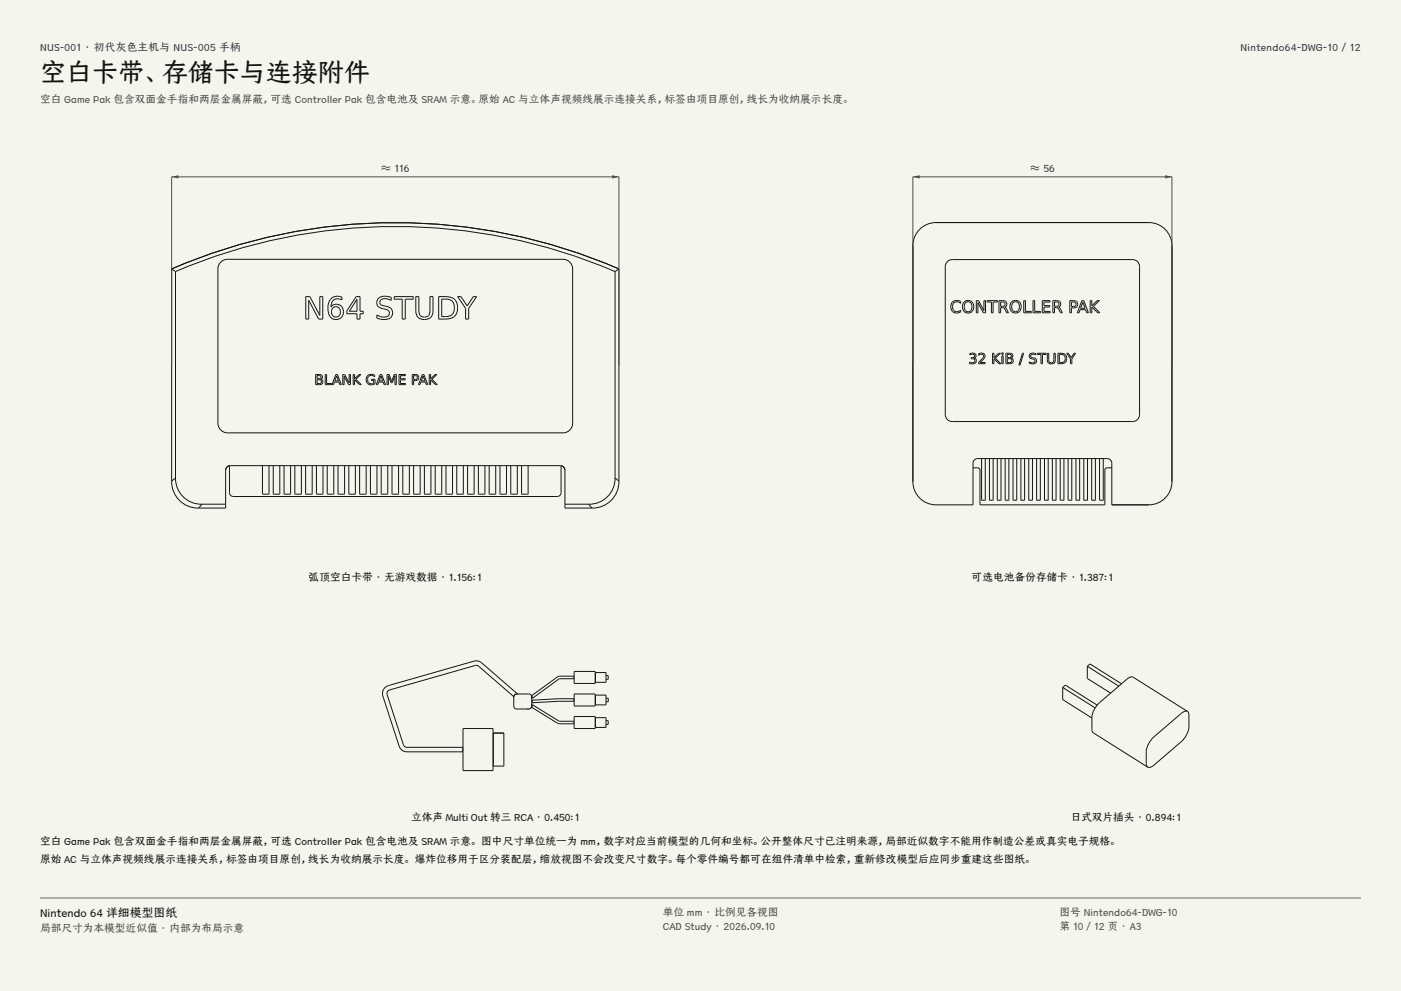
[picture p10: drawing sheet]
<svg xmlns="http://www.w3.org/2000/svg" width="420mm" height="297mm" viewBox="0 0 420 297" stroke-linecap="round" stroke-linejoin="round" font-family="sans-serif">
<g fill="#f5f4ed">
<path d="M0 0h420v297h-420z"/>
<path d="M12 12h396v275h-396z"/>
</g>
<g fill="none" stroke="#141413" stroke-width=".3">
<path d="M66 78.8a2.88 2.88 0 0 1 2.2-1.1h100.6a2.89 2.89 0 0 1 2.9 2.9v46.2a2.89 2.89 0 0 1-2.9 2.9h-100.6a2.89 2.89 0 0 1-2.9-2.9v-46.2zM51.5 80.6a169 169 0 0 1 134 0M51.5 80.6v63.6M51.5 80.6l1.1 .8M52.6 81.4a167.6 167.6 0 0 1 131.8 0M52.6 81.4v61.8M91.7 88.9h1.2l3 5.6v-5.6h.9v6.7h-1.3l-3-5.6v5.6h-.8zM99.4 89.4a3.2 3.2 0 0 1 3.1-.4v.9l-.2-.1a2.08 2.08 0 0 0-2.3 .1 2.08 2.08 0 0 0-.8 2.1 2.18 2.18 0 0 1 3-.4 2.18 2.18 0 0 1 .5 3 2.38 2.38 0 0 1-2.9 1 2.38 2.38 0 0 1-1.5-2.7l.3-2.3zM99.7 92.3a1.49 1.49 0 0 1 2.4 .9 1.49 1.49 0 0 1-1.7 1.8 1.67 1.67 0 0 1-.7-2.7zM106.8 88.9h1.1v4.4h1v.7h-1v1.6h-.9v-1.6h-3v-.8zM107 89.7v3.6h-2.3zM113.6 89.3a4.3 4.3 0 0 1 3.7-.2v.9l-.8-.3a2.08 2.08 0 0 0-2.6 .6 1.1 1.1 0 0 0 1.3 1.4 2.18 2.18 0 0 1 2.3 2.9 3.5 3.5 0 0 1-4 .9l-.5-.2v-.9l1.1 .5a1.8 1.8 0 0 0 2.6-1.1 1.58 1.58 0 0 0-1.8-1.3 1.84 1.84 0 0 1-1.8-1.1 1.84 1.84 0 0 1 .5-2.1z"/>
<path d="M118.2 88.9h5.7v.8h-2.4v5.9h-.9v-5.9h-2.4zM124.7 88.9h.9v4.1a1.7 1.7 0 0 0 1.6 2 1.7 1.7 0 0 0 1.7-2v-4.1h.9v4.2a2.58 2.58 0 0 1-2.6 2.7 2.58 2.58 0 0 1-2.5-2.7zM131.5 88.9h1.9a3.4 3.4 0 0 1 3.7 2.5 3.4 3.4 0 0 1-2 4l-3.6 .2zM132.4 89.6h1.1a2.51 2.51 0 0 1 2.6 3.6 2.24 2.24 0 0 1-2.6 1.7h-1.1zM137.2 88.9h1l1.8 2.8 1.9-2.8h1l-2.4 3.5v3.2h-.9v-3.2zM184.4 81.4v61.8M185.5 80.6v63.6M185.5 80.6l-1.1 .8M94.6 112.2h1.1a.74 .74 0 0 1 .9 .5 .74 .74 0 0 1-.4 .9 .85 .85 0 0 1 .6 1.1 .85 .85 0 0 1-1.1 .6h-1.1zM95 113.8h.7a.57 .57 0 0 1 .7 .6 .57 .57 0 0 1-.7 .5h-.7zM95 112.6h.7a.47 .47 0 0 1 .6 .4 .47 .47 0 0 1-.6 .5h-.7zM97.5 112.2h.4v2.7h1.5v.4h-1.9z"/>
<path d="M100.7 112.2h.5l1.1 3.1h-.4l-.3-.8h-1.4l-.2 .8h-.5zM100.9 112.6l.6 1.6h-1.1zM102.8 112.2h.5l1.4 2.6v-2.6h.4v3.1h-.6l-1.3-2.6v2.6h-.4zM105.9 112.2h.4v1.3l1.4-1.3h.5l-1.5 1.5 1.6 1.6h-.6l-1.4-1.5v1.5h-.4zM110.2 112.6a1.89 1.89 0 0 1 2.1-.1v.4a1.24 1.24 0 0 0-1.6-.1 1.24 1.24 0 0 0-.3 1.6 1.24 1.24 0 0 0 1.6 .4v-.8h-.7v-.3h1.1v1.3a1.65 1.65 0 0 1-2.3-.1 1.65 1.65 0 0 1 .1-2.3zM114 112.2h.4l1.2 3.1h-.4l-.3-.8h-1.4l-.3 .8h-.4zM114.2 112.6l.6 1.6h-1.2zM116 112.2h.6l.8 2.1 .8-2.1h.6v3.1h-.4v-2.7l-.8 2.1h-.4l-.8-2.1v2.7h-.4zM119.6 112.2h1.9v.4h-1.5v.9h1.5v.3h-1.5v1.1h1.6v.4h-2zM123.6 112.2h.9a.92 .92 0 0 1 1 .9 .92 .92 0 0 1-1 1h-.5v1.2h-.4zM124 112.6h.5a.57 .57 0 0 1 .6 .5 .57 .57 0 0 1-.6 .6h-.5zM126.6 112.2h.5l1.1 3.1h-.4l-.3-.8h-1.3l-.3 .8h-.4z"/>
<path d="M126.8 112.6l.6 1.6h-1.1zM128.7 112.2h.4v1.3l1.4-1.3h.5l-1.5 1.5 1.6 1.6h-.6l-1.4-1.5v1.5h-.4zM78.7 139.6l.1 8.5 1.8-.1v-8.4M81.9 139.6l.1 8.5 1.9-.1v-8.4M85.2 139.6l.1 8.5 1.8-.1v-8.4M88.4 139.6l.1 8.5 1.9-.1v-8.4M91.6 139.6l.1 8.5 1.9-.1v-8.4M94.9 139.6l.1 8.5 1.8-.1v-8.4M98.1 139.6l.1 8.5 1.9-.1v-8.4M101.3 139.6l.2 8.5 1.8-.1v-8.4M104.6 139.6l.1 8.5 1.8-.1v-8.4M107.8 139.6l.1 8.5 1.9-.1v-8.4"/>
<path d="M111 139.6l.2 8.5 1.8-.1v-8.4M114.3 139.6l.1 8.5 1.8-.1v-8.4M117.5 139.6l.1 8.5 1.9-.1v-8.4M120.8 139.6l.1 8.5 1.8-.1v-8.4M124 139.6l.1 8.5 1.9-.1v-8.4M127.2 139.6l.1 8.5 1.9-.1v-8.4M130.5 139.6l.1 8.5 1.8-.1v-8.4M133.7 139.6l.1 8.5 1.9-.1v-8.4M136.9 139.6l.2 8.5 1.8-.1v-8.4M140.2 139.6l.1 8.5 1.8-.1v-8.4M143.4 139.6l.1 8.5 1.9-.1v-8.4M146.6 139.6l.2 8.5 1.8-.1v-8.4"/>
<path d="M149.9 139.6l.1 8.5 1.8-.1v-8.4M153.1 139.6l.1 8.5 1.9-.1v-8.4M156.4 139.6l.1 8.5 1.8-.1v-8.4M51.5 144.2a7.9 7.9 0 0 0 8 8.1M52.6 143.2a7.7 7.7 0 0 0 8 7.9M52.6 143.2l-1.1 1M60.6 151.1h7M60.6 151.1l-1.1 1.2M67.6 140.9l.5-1 .7-.3v8l.5 1 .7 .2h97l.7-.2 .5-1v-8l.7 .3 .5 1M67.6 140.9a1.39 1.39 0 0 1 1.4-1.3h99a1.39 1.39 0 0 1 1.4 1.3M67.6 140.9v11.4h-8.1M169.4 140.9v11.4h8.1"/>
<path d="M169.4 151.1h7M176.4 151.1l1.1 1.2M184.4 143.2a7.7 7.7 0 0 1-8 7.9M184.4 143.2l1.1 1M185.5 144.2a7.9 7.9 0 0 1-8 8.1"/>
</g>
<path d="M51.5 109.5v-56.5h134v56.5" fill="none" stroke="#504e49" stroke-width=".3"/>
<g fill="#504e49">
<path d="M51.5 53l2-.5v1z"/>
<path d="M183.5 52.5l2 .5-2 .5z"/>
</g>
<g fill="none" stroke="#141413" stroke-width=".3">
<path d="M275.4 69.1a6.9 6.9 0 0 1 5.2-2.4h63.8a6.9 6.9 0 0 1 6.9 6.9v70.8a6.9 6.9 0 0 1-6.9 6.9h-11.1v-12.5a1.39 1.39 0 0 0-1.4-1.4h-38.8a1.39 1.39 0 0 0-1.4 1.4v12.5h-11.1a6.9 6.9 0 0 1-6.9-6.9v-70.8a6.9 6.9 0 0 1 1.7-4.5zM284 78.4l1.5-.6h54a2.08 2.08 0 0 1 2.1 2.1v44.4a2.08 2.08 0 0 1-2.1 2h-54a2.08 2.08 0 0 1-2.1-2v-44.4zM285.5 90.5a2.02 2.02 0 0 1 2.5-.1v.5a1.47 1.47 0 0 0-2.1-.1 1.47 1.47 0 0 0-.1 2 1.45 1.45 0 0 0 2.2 .2v.5a1.91 1.91 0 0 1-2.6-.3 1.91 1.91 0 0 1 .1-2.7zM289 90.5a1.78 1.78 0 0 1 2.4 .2 1.78 1.78 0 0 1 0 2.4 1.78 1.78 0 0 1-2.4 .2 2.29 2.29 0 0 1 0-2.8zM289.5 90.7a1.26 1.26 0 0 1 1.6 .1 1.26 1.26 0 0 1 .3 1.5 1.22 1.22 0 0 1-1.6 1.1 1.22 1.22 0 0 1-.7-1.8zM292.7 90.1h.7l1.6 3v-3h.4v3.6h-.6l-1.6-3v3h-.5zM295.9 90.1h3.1v.4h-1.3v3.2h-.5v-3.2h-1.3zM299.5 90.1h1.1a1.02 1.02 0 0 1 1.2 .7 1.02 1.02 0 0 1-.6 1.2l1.1 1.7h-.5l-.7-1.3-.6-.2h-.5v1.5h-.5zM300 90.5h.6a.65 .65 0 0 1 .7 .6 .65 .65 0 0 1-.7 .7h-.6zM303.2 90.5a1.84 1.84 0 0 1 2.9 1 1.84 1.84 0 0 1-2 2.3 1.99 1.99 0 0 1-.9-3.3zM303.8 90.7a1.26 1.26 0 0 1 1.5 .1 1.26 1.26 0 0 1 .3 1.5 1.22 1.22 0 0 1-1.6 1.1 1.22 1.22 0 0 1-.7-1.8zM306.9 90.1h.5v3.2h1.8v.4h-2.3z"/>
<path d="M309.7 90.1h.5v3.2h1.8v.4h-2.3zM312.5 90.1h2.3v.4h-1.8v1.1h1.7v.4h-1.7v1.3h1.8v.4h-2.3zM315.6 90.1h1.1a1.02 1.02 0 0 1 1.2 .7 1.02 1.02 0 0 1-.5 1.2l1.1 1.7h-.6l-.7-1.3-.5-.2h-.6v1.5h-.5zM316.1 90.5h.6a.65 .65 0 0 1 .8 .6 .65 .65 0 0 1-.8 .7h-.6zM320.7 90.1h1.1a1.1 1.1 0 0 1 1.3 1.1 1.1 1.1 0 0 1-1.3 1.1h-.6v1.4h-.5zM321.2 90.5h.6a.68 .68 0 0 1 .7 .7 .68 .68 0 0 1-.7 .7h-.6zM324.3 90.1h.6l1.4 3.6h-.5l-.4-.9h-1.6l-.3 .9h-.6zM324.6 90.6l.7 1.8h-1.4zM326.8 90.1h.5v1.5l1.6-1.5h.7l-1.8 1.7 1.9 1.9h-.6l-1.8-1.7v1.7h-.5zM290.7 106l.3-.1a.94 .94 0 0 1 1.3 .1 .94 .94 0 0 1 .1 1.2l-.3 .1a.96 .96 0 0 1 .5 1.3 .96 .96 0 0 1-1.3 .5l-.7-.2v-.4a.87 .87 0 0 0 1.1 .3 .87 .87 0 0 0 .5-1l-1-.3v-.3h.4a.54 .54 0 0 0 .6-.7 .54 .54 0 0 0-.8-.3l-.7 .1zM293.4 106h.1a1.1 1.1 0 0 1 1.7 .2 1.1 1.1 0 0 1-.6 1.6l-.7 .8h1.4v.4h-2v-.4l1.1-1.1a.77 .77 0 0 0 .4-1.1 .77 .77 0 0 0-1.3 0l-.1 .1zM297.5 105.9h.5v1.3l1.4-1.3h.5l-1.5 1.4 1.6 1.7h-.5l-1.5-1.5v1.5h-.5z"/>
<path d="M300.3 106.6h.4v2.4h-.4zM300.3 105.7h.4v.5h-.4zM301.6 105.9h1a.76 .76 0 0 1 1 .4 .76 .76 0 0 1-.5 1 .87 .87 0 0 1 .6 1.1 .87 .87 0 0 1-1 .6h-1.1zM302 107.5h.7a.58 .58 0 0 1 .6 .6 .58 .58 0 0 1-.6 .6h-.7zM302 106.2h.6a.49 .49 0 0 1 .6 .5 .49 .49 0 0 1-.6 .5h-.6zM306.5 105.9h.4l-1.1 3.5h-.4zM308.8 106.1l.8-.3 .9 .2v.4l-.3-.1a.7 .7 0 0 0-.8-.1 .7 .7 0 0 0-.3 .8l.1 .1a1.21 1.21 0 0 1 1.4 1.5 1.98 1.98 0 0 1-2.1 .3v-.5l.6 .2a.67 .67 0 0 0 .9 .1 .67 .67 0 0 0 0-1h-.1a1 1 0 0 1-1.2-.4 1 1 0 0 1 .1-1.2zM311 105.9h2.6v.3h-1.1v2.8h-.4v-2.8h-1.1zM314 105.9h.4v1.9a.79 .79 0 0 0 .8 .9 .79 .79 0 0 0 .7-.9v-1.9h.5v1.9a1.2 1.2 0 0 1-1.2 1.3 1.2 1.2 0 0 1-1.2-1.3zM317.2 105.9h.8a1.57 1.57 0 0 1 1.8 1.5 1.57 1.57 0 0 1-1.8 1.6h-.8zM317.6 106.2a1.3 1.3 0 0 1 1.7 1.2 1.3 1.3 0 0 1-1.7 1.3zM319.8 105.9h.5l.8 1.3 .9-1.3h.4l-1.1 1.6v1.5h-.4v-1.5z"/>
<path d="M294.3 137.4v12.5l1.1-.1-.1-12.4M296.7 137.4v12.5l1-.1-.1-12.4M299.1 137.4v12.5l1-.1-.1-12.4M301.4 137.4v12.5l1-.1v-12.4M303.8 137.4v12.5l1-.1-.1-12.4M306.1 137.4v12.5l1.1-.1-.1-12.4M308.5 137.4v12.5l1-.1-.1-12.4M310.8 137.4v12.5l1.1-.1-.1-12.4M313.2 137.4v12.5l1-.1v-12.4M315.6 137.4v12.5l1-.1-.1-12.4M317.9 137.4v12.5l1-.1v-12.4M320.3 137.4v12.5l1-.1-.1-12.4"/>
<path d="M322.6 137.4v12.5l1.1-.1-.1-12.4M325 137.4v12.5l1-.1-.1-12.4M327.4 137.4v12.5l1-.1-.1-12.4M329.7 137.4v12.5l1-.1v-12.4M291.7 140.2l1.7 .1 .4 .6v10.4h37.4v-10.4l.4-.6 1.7-.1"/>
</g>
<path d="M273.7 109v-56h77.6v56" fill="none" stroke="#504e49" stroke-width=".3"/>
<g fill="#504e49">
<path d="M273.7 53l2-.5v1z"/>
<path d="M349.3 52.5l2 .5-2 .5z"/>
</g>
<g fill="none" stroke="#141413" stroke-width=".3">
<path d="M326 199.7l.8-.7 9.4 5.9M326 199.7v3.6l7 4.4M326 199.7l9.4 5.9M138.8 218.3h9v12.7h-9zM147.9 219.7h3.1v9.9h-3.1zM154 208.9v.1M154 208.9v2.7a.9 .9 0 0 0 .9 .9h3.6M154.9 208a.9 .9 0 0 0-.9 .9M154.9 208h3.6a.9 .9 0 0 1 .9 .9M155.4 208l-11-9.3-1.4-.6h-.9l-25.6 7.4a2.48 2.48 0 0 0-1.7 3.1l4.8 15a2.48 2.48 0 0 0 2.4 1.7h16.7v-1.3h-16.7l-.6-.2-.5-.6-4.8-15v-.8l.5-.5 26.2-7.5 .7 .3 10.5 9.2M158.1 212.5h.4M159.3 208.4l.1 .5"/>
<path d="M159.4 208.5l7.9-5.8 4.7-.1v.8h-4.3l-8 5.8-.3-.3M159.4 211.9l7.9 5h4.7v-.7l-4.4-.1-7.9-4.8-.5 .9M159.4 211.6a.9 .9 0 0 1-.9 .9M159.4 208.9v.7M159.4 210.9v.7M159.4 208.9v2.7M159.4 211.6h.1M159.5 209.9l8-.5h4.5v.8h-4.5l-8 .4zM172.1 214.7h6.3v3.6h-6.3zM172.1 208h6.3v3.6h-6.3zM172.1 201.2h6.3v3.6h-6.3zM178.5 215.1h3.2v2.9h-3.2z"/>
<path d="M178.5 208.3h3.2v2.9h-3.2zM178.5 201.6h3.2v2.9h-3.2zM181.7 216h.6v1.1h-.6M181.7 209.2h.6v1.1h-.6M181.7 202.5h.6v1.1h-.6M318.6 206v3.7l8.7 5.5M318.6 206l.8-.7 9.5 6M318.6 206l9.7 6.2M356 213.2l-16.6-10.3-.7 .1-.9 .6-8.1 6.9-1.1 1.2-.7 1.3-.5 1.4-.1 4.2 .3 .9 16.4 10.4M356 213.2l.4 1.1v4.2l-.5 1.3-.8 1.4-1 1.1-8.1 7-.9 .6h-1.1M356 213.2l-1 .1-.9 .5-8.1 7-1.1 1.1-.8 1.4-.4 1.3-.1 4.3 .4 1"/>
</g>
<path d="M12 269.3h396zM12 269h396v.3h-396z" fill-rule="evenodd" fill="#504e49"/>
<text font-size="7.8" fill="#141413" x="12" y="24.7">空白卡带、存储卡与连接附件</text>
<text font-size="3.5" fill="#141413" x="12" y="274.9">Nintendo 64 详细模型图纸</text>
<g font-size="3.2" fill="#1b365d">
<text x="12" y="15.3">NUS-001 · 初代灰色主机与 NUS-005 手柄</text>
<text x="371.9" y="15.3">Nintendo64-DWG-10 / 12</text>
<text x="114.3" y="51.4">≈ 116</text>
<text x="308.8" y="51.4">≈ 56</text>
</g>
<g font-size="3.2" fill="#504e49">
<text x="12" y="30.9">空白 Game Pak 包含双面金手指和两层金属屏蔽，可选 Controller Pak 包含电池及 SRAM 示意。原始 AC 与立体声视频线展示连接关系，标签由项目原创，线长为收纳展示长度。</text>
<text x="198.7" y="274.5">单位 mm · 比例见各视图</text>
<text x="317.6" y="274.5">图号 Nintendo64-DWG-10</text>
<text x="12" y="279.3">局部尺寸为本模型近似值 · 内部为布局示意</text>
<text x="198.7" y="278.8">CAD Study · 2026.09.10</text>
<text x="317.6" y="278.8">第 10 / 12 页 · A3</text>
</g>
<g font-size="3.2" fill="#141413">
<text x="92.6" y="174">弧顶空白卡带 · 无游戏数据 · 1.156:1</text>
<text x="291.3" y="174">可选电池备份存储卡 · 1.387:1</text>
<text x="123.3" y="246">立体声 Multi Out 转三 RCA · 0.450:1</text>
<text x="321" y="246">日式双片插头 · 0.894:1</text>
<text x="12" y="253.3">空白 Game Pak 包含双面金手指和两层金属屏蔽，可选 Controller Pak 包含电池及 SRAM 示意。 图中尺寸单位统一为 mm，数字对应当前模型的几何和坐标。公开整体尺寸已注明来源，局部近似数字不能用作制造公差或真实电子规格。</text>
<text x="12" y="258.6">原始 AC 与立体声视频线展示连接关系，标签由项目原创，线长为收纳展示长度。 爆炸位移用于区分装配层，缩放视图不会改变尺寸数字。每个零件编号都可在组件清单中检索，重新修改模型后应同步重建这些图纸。</text>
</g>
</svg>
